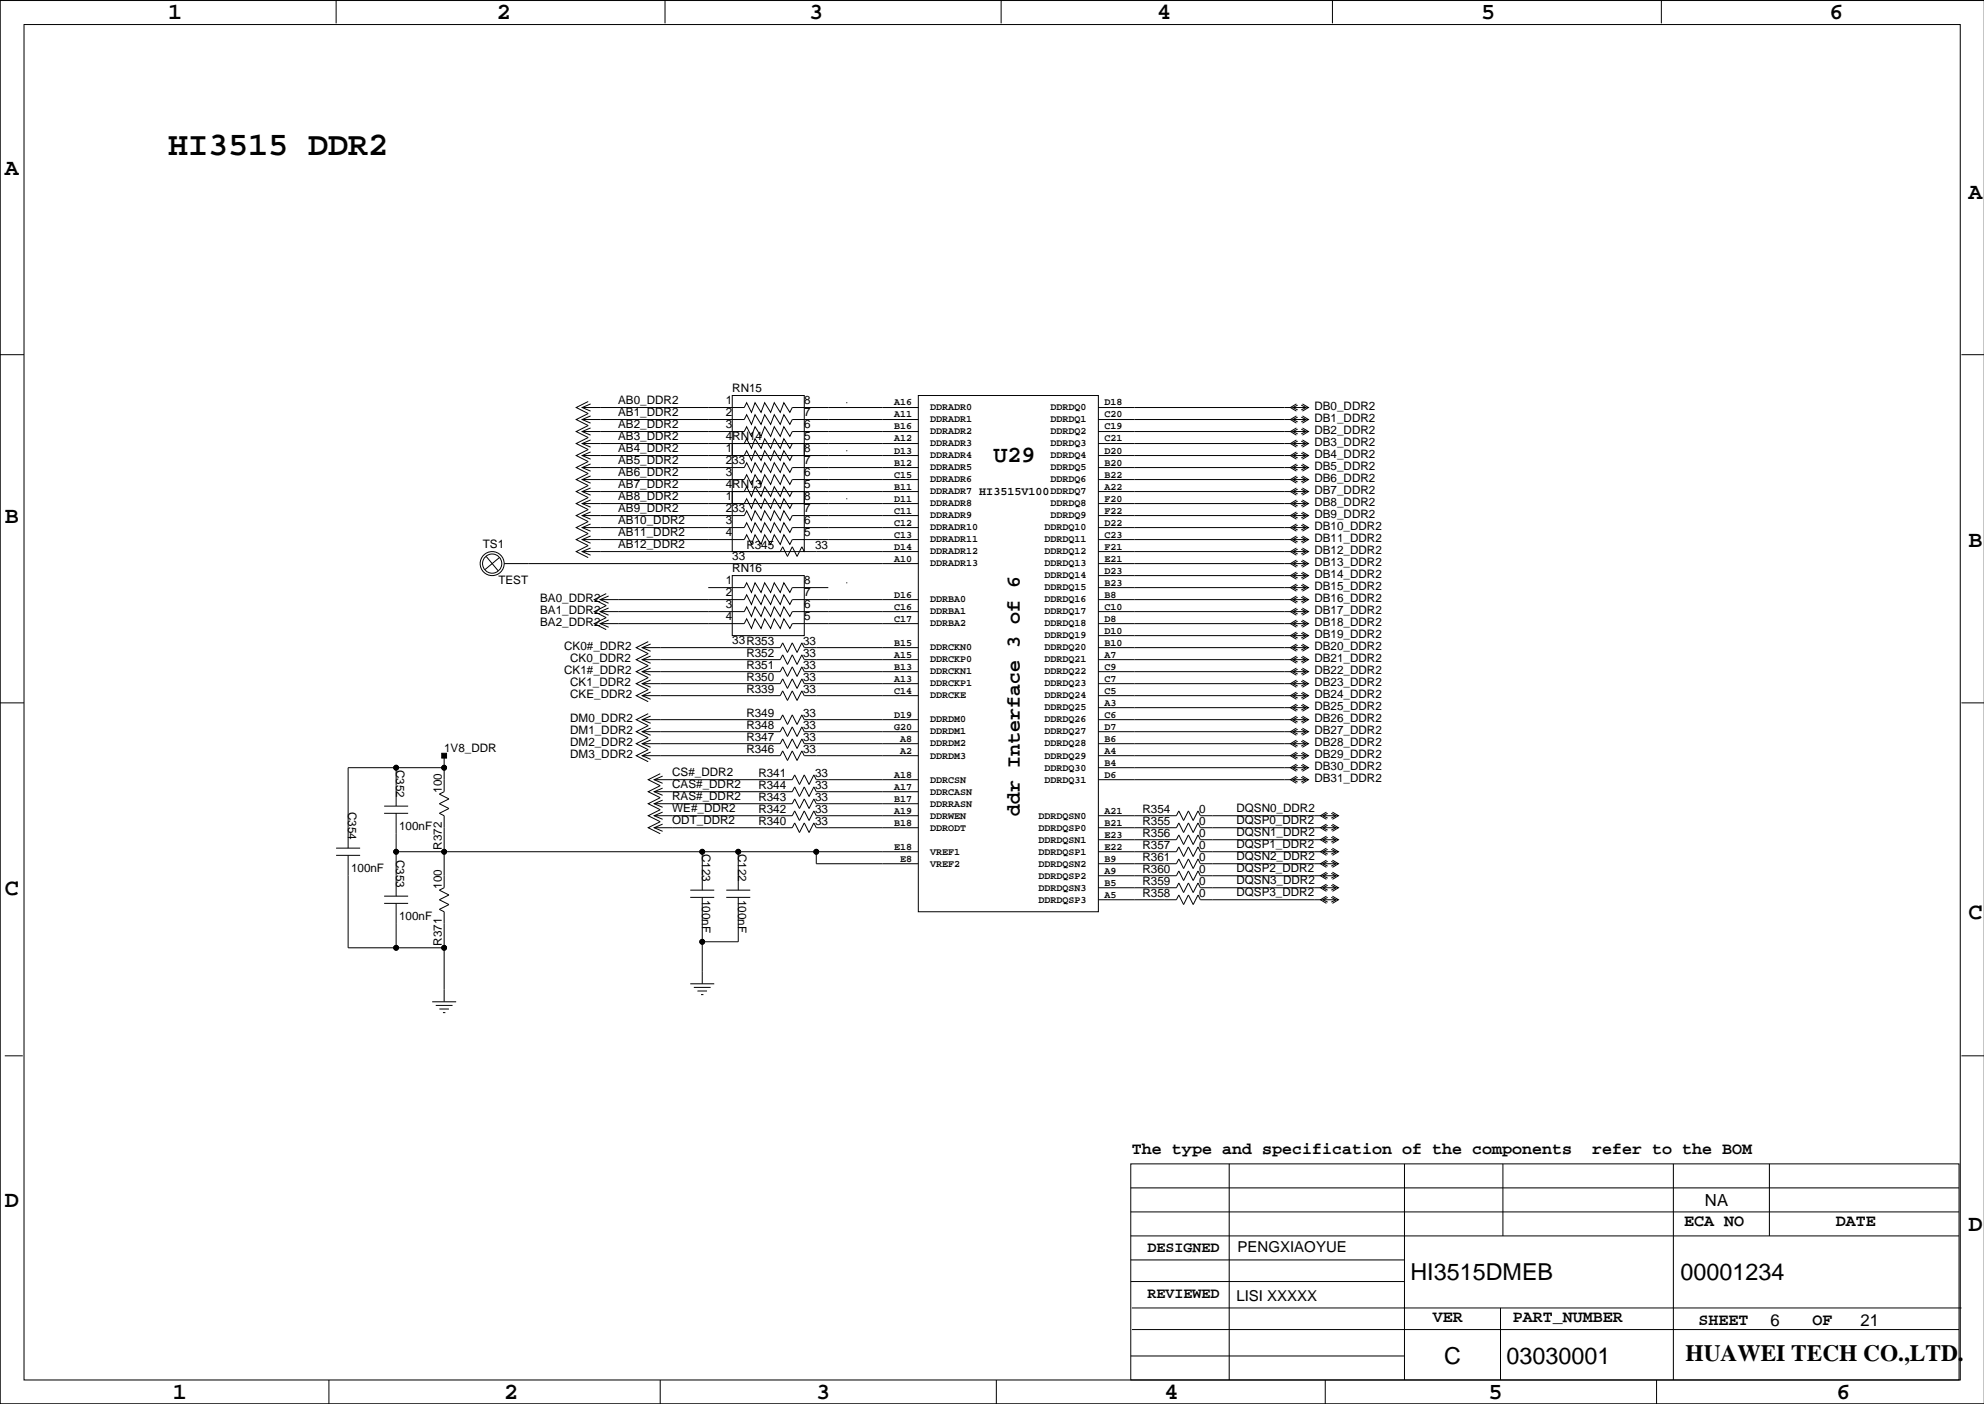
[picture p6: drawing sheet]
<svg xmlns="http://www.w3.org/2000/svg" width="420mm" height="297mm" viewBox="0 0 420 297" stroke-linecap="round" stroke-linejoin="round" font-family="sans-serif">
<g fill="none" stroke="#000" stroke-width=".21">
<path d="M0 -.1v297.1M71.1 0v4.9M140.7 0v4.9M211.8 0v4.9M281.9 0v4.9M351.5 0v4.9M5.1 5.2h409.7v286.8h-409.7zM419.9 .1h-419.9v296.9M0 75h5.1M415 75h4.9M123.2 93.8h34.3l.5-1 1 2.1 .8-2.1 1.2 2.1 .8-2.1 1.3 2.1 .7-2.1 1.3 2.1 .8-2.1 1.2 2.1 .5-1.1h26.7M123.2 91.3h34.3l.5-1 1 2 .8-2 1.2 2 .8-2 1.3 2 .7-2 1.3 2 .8-2 1.2 2 .5-1h26.7"/>
<path d="M123.2 88.8h34.3l.5-1.1 1 2.1 .8-2.1 1.2 2.1 .8-2.1 1.3 2.1 .7-2.1 1.3 2.1 .8-2.1 1.2 2.1 .5-1h26.7M123.2 86.2h34.3l.5-1 1 2 .8-2 1.2 2 .8-2 1.3 2 .7-2 1.3 2 .8-2 1.2 2 .5-1h26.7M123.2 98.9h34.3l.5-1 1 2 .8-2 1.2 2 .8-2 1.3 2 .7-2 1.3 2 .8-2 1.2 2 .5-1h26.7M123.2 96.4h34.3l.5-1 1 2 .8-2 1.2 2 .8-2 1.3 2 .7-2 1.3 2 .8-2 1.2 2 .5-1h26.7M124.5 84.9l-2.6 1.3 2.6 1.3-2.6 1.3 2.6 1.2-2.6 1.3 2.6 1.3-2.6 1.2 2.6 1.3-2.6 1.3 2.6 1.2-2.6 1.3 2.6 1.3-2.6 1.3 2.6 1.2-2.6 1.3 2.6 1.3-2.6 1.2 2.6 1.3-2.6 1.3 2.6 1.2-2.6 1.3 2.6 1.3-2.6 1.3 2.6 1.2-2.6 1.3 2.6 1.3M125 85.5l-1.8 .7 1.8 .8M125 88l-1.8 .8 1.8 .7M125 90.5l-1.8 .8 1.8 .8M125 93.1l-1.8 .7 1.8 .8M125 98.2l-1.8 .7 1.8 .8M125 95.6l-1.8 .8 1.8 .7M154.9 83.7h15.3v12.7h-15.3z"/>
<path d="M154.9 93.8h15.3v12.7h-15.3zM179.1 85.2h.1M179.1 95.4h.1M194.3 83.7h38.1v109.2h-38.1zM232.4 86.2h40.6M232.4 88.8h40.6M232.4 91.3h40.6M232.4 93.8h40.6M232.4 96.4h40.6M232.4 98.9h40.6M273.6 86.2h2.8M273.6 88.8h2.8"/>
<path d="M273.6 91.3h2.8M273.6 93.8h2.8M273.6 96.4h2.8M273.6 98.9h2.8M274.3 85.5l-1.3 .7 1.3 .8M274.3 88l-1.3 .8 1.3 .7M274.3 90.5l-1.3 .8 1.3 .8M274.3 93.1l-1.3 .7 1.3 .8M274.3 95.6l-1.3 .8 1.3 .7M274.3 98.2l-1.3 .7 1.3 .8M274.6 85.7l-1 .5 1 .5M274.6 88.3l-1 .5 1 .5"/>
<path d="M274.6 90.8l-1 .5 1 .5M274.6 93.3l-1 .5 1 .5M274.6 95.9l-1 .5 1 .5M274.6 98.4l-1 .5 1 .5M275.3 85.7l1.1 .5-1.1 .5M275.3 88.3l1.1 .5-1.1 .5M275.3 90.8l1.1 .5-1.1 .5M275.3 93.3l1.1 .5-1.1 .5M275.3 95.9l1.1 .5-1.1 .5M275.3 98.4l1.1 .5-1.1 .5M275.6 85.5l1.3 .7-1.3 .8M275.6 88l1.3 .8-1.3 .7"/>
<path d="M275.6 90.5l1.3 .8-1.3 .8M275.6 93.1l1.3 .7-1.3 .8M275.6 95.6l1.3 .8-1.3 .7M275.6 98.2l1.3 .7-1.3 .8M102.9 117.7l2.5 3.1M105.7 118l-3.1 2.5M106.7 116.7h.1M106.7 119.2h87.6M123.2 114.2h34.3l.5-1.1 1 2.1 .8-2.1 1.2 2.1 .8-2.1 1.3 2.1 .7-2.1 1.3 2.1 .8-2.1 1.2 2.1 .5-1h26.7M123.2 111.6h34.3l.5-1 1 2 .8-2 1.2 2 .8-2 1.3 2 .7-2 1.3 2 .8-2 1.2 2 .5-1h26.7M123.2 109.1h34.3l.5-1 1 2 .8-2 1.2 2 .8-2 1.3 2 .7-2 1.3 2 .8-2 1.2 2 .5-1h26.7M123.2 106.5h34.3l.5-1 1 2.1 .8-2.1 1.2 2.1 .8-2.1 1.3 2.1 .7-2.1 1.3 2.1 .8-2.1 1.2 2.1 .5-1.1h26.7"/>
<path d="M123.2 104h34.3l.5-1 1 2 .8-2 1.2 2 .8-2 1.3 2 .7-2 1.3 2 .8-2 1.2 2 .5-1h26.7M123.2 101.5h34.3l.5-1.1 1 2.1 .8-2.1 1.2 2.1 .8-2.1 1.3 2.1 .7-2.1 1.3 2.1 .8-2.1 1.2 2.1 .5-1h26.7M123.2 116.7h41.9l.5-1 1 2 1-2 1.1 2 1-2 .5 1h24.1M125 115.9l-1.8 .8 1.8 .8M125 113.4l-1.8 .8 1.8 .7M125 100.7l-1.8 .8 1.8 .7M125 108.3l-1.8 .8 1.8 .7M125 105.8l-1.8 .7 1.8 .8M125 103.2l-1.8 .8 1.8 .8M125 110.9l-1.8 .7 1.8 .8M154.9 104h15.3v12.7h-15.3zM179.1 105.5h.1"/>
<path d="M232.4 101.5h40.6M232.4 104h40.6M232.4 106.5h40.6M232.4 109.1h40.6M232.4 111.6h40.6M232.4 114.2h40.6M232.4 116.7h40.6M232.4 119.2h40.6M273.6 101.5h2.8M273.6 104h2.8M273.6 106.5h2.8M273.6 109.1h2.8"/>
<path d="M273.6 111.6h2.8M273.6 114.2h2.8M273.6 116.7h2.8M273.6 119.2h2.8M274.3 108.3l-1.3 .8 1.3 .7M274.3 105.8l-1.3 .7 1.3 .8M274.3 103.2l-1.3 .8 1.3 .8M274.3 100.7l-1.3 .8 1.3 .7M274.3 118.5l-1.3 .7 1.3 .8M274.3 115.9l-1.3 .8 1.3 .8M274.3 113.4l-1.3 .8 1.3 .7M274.3 110.9l-1.3 .7 1.3 .8"/>
<path d="M274.6 108.6l-1 .5 1 .5M274.6 106l-1 .5 1 .5M274.6 103.5l-1 .5 1 .5M274.6 101l-1 .5 1 .5M274.6 118.7l-1 .5 1 .5M274.6 116.2l-1 .5 1 .5M274.6 113.7l-1 .5 1 .5M274.6 111.1l-1 .5 1 .5M275.3 108.6l1.1 .5-1.1 .5M275.3 106l1.1 .5-1.1 .5M275.3 103.5l1.1 .5-1.1 .5M275.3 101l1.1 .5-1.1 .5"/>
<path d="M275.3 118.7l1.1 .5-1.1 .5M275.3 116.2l1.1 .5-1.1 .5M275.3 113.7l1.1 .5-1.1 .5M275.3 111.1l1.1 .5-1.1 .5M275.6 108.3l1.3 .8-1.3 .7M275.6 105.8l1.3 .7-1.3 .8M275.6 103.2l1.3 .8-1.3 .8M275.6 100.7l1.3 .8-1.3 .7M275.6 118.5l1.3 .7-1.3 .8M275.6 115.9l1.3 .8-1.3 .8M275.6 113.4l1.3 .8-1.3 .7M275.6 110.9l1.3 .7-1.3 .8"/>
<path d="M127 131.9h30.5l.5-1 1 2.1 .8-2.1 1.2 2.1 .8-2.1 1.3 2.1 .7-2.1 1.3 2.1 .8-2.1 1.2 2.1 .5-1.1h26.7M127 129.4h30.5l.5-1 1 2 .8-2 1.2 2 .8-2 1.3 2 .7-2 1.3 2 .8-2 1.2 2 .5-1h26.7M127 126.9h30.5l.5-1.1 1 2.1 .8-2.1 1.2 2.1 .8-2.1 1.3 2.1 .7-2.1 1.3 2.1 .8-2.1 1.2 2.1 .5-1h26.7M128.3 125.6l-2.6 1.3 2.6 1.2-2.6 1.3 2.6 1.3-2.6 1.2 2.6 1.3M128.8 126.1l-1.8 .8 1.8 .7M128.8 128.6l-1.8 .8 1.8 .8M128.8 131.2l-1.8 .7 1.8 .8M135.9 139.6h29.2l.5-1.1 1 2.1 1-2.1 1.1 2.1 1-2.1 .5 1.1h24.1M135.9 137h29.2l.5-1 1 2 1-2 1.1 2 1-2 .5 1h24.1M137.2 135.7l-2.6 1.3 2.6 1.3-2.6 1.3 2.6 1.2-2.6 1.3 2.6 1.3-2.6 1.2 2.6 1.3-2.6 1.3 2.6 1.2M137.7 136.3l-1.8 .7 1.8 .8M137.7 138.8l-1.8 .8 1.8 .7"/>
<path d="M149.9 124.3h7.6l.5-1 1 2 .8-2 1.2 2 .8-2 1.3 2 .7-2 1.3 2 .8-2 1.2 2 .5-1h7.7M154.9 121.8h15.3v12.7h-15.3zM179.1 123.3h.1M232.4 139.6h40.6M232.4 137h40.6M232.4 129.4h40.6M232.4 131.9h40.6M232.4 134.5h40.6M232.4 126.9h40.6M232.4 124.3h40.6M232.4 121.8h40.6M273.6 139.6h2.8"/>
<path d="M273.6 137h2.8M273.6 129.4h2.8M273.6 131.9h2.8M273.6 134.5h2.8M273.6 126.9h2.8M273.6 124.3h2.8M273.6 121.8h2.8M274.3 123.6l-1.3 .7 1.3 .8M274.3 126.1l-1.3 .8 1.3 .7M274.3 128.6l-1.3 .8 1.3 .8M274.3 131.2l-1.3 .7 1.3 .8M274.3 133.7l-1.3 .8 1.3 .7"/>
<path d="M274.3 121l-1.3 .8 1.3 .7M274.3 138.8l-1.3 .8 1.3 .7M274.3 136.3l-1.3 .7 1.3 .8M274.6 123.8l-1 .5 1 .5M274.6 126.4l-1 .5 1 .5M274.6 128.9l-1 .5 1 .5M274.6 131.4l-1 .5 1 .5M274.6 134l-1 .5 1 .5M274.6 121.3l-1 .5 1 .5M274.6 139.1l-1 .5 1 .5M274.6 136.5l-1 .5 1 .5M275.3 123.8l1.1 .5-1.1 .5"/>
<path d="M275.3 126.4l1.1 .5-1.1 .5M275.3 128.9l1.1 .5-1.1 .5M275.3 131.4l1.1 .5-1.1 .5M275.3 134l1.1 .5-1.1 .5M275.3 121.3l1.1 .5-1.1 .5M275.3 139.1l1.1 .5-1.1 .5M275.3 136.5l1.1 .5-1.1 .5M275.6 123.6l1.3 .7-1.3 .8M275.6 126.1l1.3 .8-1.3 .7M275.6 128.6l1.3 .8-1.3 .8M275.6 131.2l1.3 .7-1.3 .8M275.6 133.7l1.3 .8-1.3 .7"/>
<path d="M275.6 121l1.3 .8-1.3 .7M275.6 138.8l1.3 .8-1.3 .7M275.6 136.3l1.3 .7-1.3 .8M0 148.7h5.1M94 159.9v7.6l-1 .5 2 1-2 1 2 1.1-2 1 1 .5v15.2l-1 .5 2 1-2 1.1 2 1-2 1 1 .5v19M135.9 159.9h29.2l.5-1 1 2 1-2 1.1 2 1-2 .5 1h24.1M135.9 154.8h29.2l.5-1 1 2 1-2 1.1 2 1-2 .5 1h24.1M135.9 147.2h29.2l.5-1 1 2 1-2 1.1 2 1-2 .5 1h24.1M135.9 144.6h29.2l.5-1 1 2.1 1-2.1 1.1 2.1 1-2.1 .5 1h24.1M135.9 142.1h29.2l.5-1 1 2 1-2 1.1 2 1-2 .5 1h24.1M135.9 152.3h29.2l.5-1.1 1 2.1 1-2.1 1.1 2.1 1-2.1 .5 1.1h24.1M135.9 157.3h29.2l.5-1 1 2.1 1-2.1 1.1 2.1 1-2.1 .5 1h24.1"/>
<path d="M137.2 151l-2.6 1.3 2.6 1.2-2.6 1.3 2.6 1.3-2.6 1.2 2.6 1.3-2.6 1.3 2.6 1.2M137.7 143.9l-1.8 .7 1.8 .8M137.7 154l-1.8 .8 1.8 .8M137.7 151.5l-1.8 .8 1.8 .7M137.7 156.6l-1.8 .7 1.8 .8M137.7 159.1l-1.8 .8 1.8 .7M137.7 141.3l-1.8 .8 1.8 .8M137.7 146.4l-1.8 .8 1.8 .7M232.4 159.9h40.6M232.4 154.8h40.6M232.4 147.2h40.6M232.4 144.6h40.6"/>
<path d="M232.4 142.1h40.6M232.4 149.7h40.6M232.4 152.3h40.6M232.4 157.3h40.6M273.6 159.9h2.8M273.6 154.8h2.8M273.6 147.2h2.8M273.6 144.6h2.8M273.6 142.1h2.8M273.6 149.7h2.8M273.6 152.3h2.8M273.6 157.3h2.8"/>
<path d="M274.3 149l-1.3 .7 1.3 .8M274.3 151.5l-1.3 .8 1.3 .7M274.3 154l-1.3 .8 1.3 .8M274.3 156.6l-1.3 .7 1.3 .8M274.3 159.1l-1.3 .8 1.3 .7M274.3 146.4l-1.3 .8 1.3 .7M274.3 143.9l-1.3 .7 1.3 .8M274.3 141.3l-1.3 .8 1.3 .8M274.6 149.2l-1 .5 1 .5M274.6 151.8l-1 .5 1 .5M274.6 154.3l-1 .5 1 .5M274.6 156.8l-1 .5 1 .5"/>
<path d="M274.6 159.4l-1 .5 1 .5M274.6 146.7l-1 .5 1 .5M274.6 144.1l-1 .5 1 .5M274.6 141.6l-1 .5 1 .5M275.3 149.2l1.1 .5-1.1 .5M275.3 151.8l1.1 .5-1.1 .5M275.3 154.3l1.1 .5-1.1 .5M275.3 156.8l1.1 .5-1.1 .5M275.3 159.4l1.1 .5-1.1 .5M275.3 146.7l1.1 .5-1.1 .5M275.3 144.1l1.1 .5-1.1 .5M275.3 141.6l1.1 .5-1.1 .5"/>
<path d="M275.6 149l1.3 .7-1.3 .8M275.6 151.5l1.3 .8-1.3 .7M275.6 154l1.3 .8-1.3 .8M275.6 156.6l1.3 .7-1.3 .8M275.6 159.1l1.3 .8-1.3 .7M275.6 146.4l1.3 .8-1.3 .7M275.6 143.9l1.3 .7-1.3 .8M275.6 141.3l1.3 .8-1.3 .8M415 148.7h4.9M71.1 179.4h5.1M81.3 170.5h5.1M81.3 172.1h5.1"/>
<path d="M83.8 162.4v8.1M83.8 172.1v17.5M94 162.4h-20.3v17M138.4 175.1h29.2l.5-1 1.1 2 1-2 1 2 1-2 .5 1h21.6M138.4 172.6h29.2l.5-1 1.1 2 1-2 1 2 1-2 .5 1h21.6M138.4 170h29.2l.5-1 1.1 2.1 1-2.1 1 2.1 1-2.1 .5 1h21.6M138.4 167.5h29.2l.5-1 1.1 2 1-2 1 2 1-2 .5 1h21.6M138.4 165h29.2l.5-1.1 1.1 2.1 1-2.1 1 2.1 1-2.1 .5 1.1h21.6M139.7 163.7l-2.5 1.3 2.5 1.2-2.5 1.3 2.5 1.3-2.5 1.2 2.5 1.3-2.5 1.3 2.5 1.2-2.5 1.3 2.5 1.3M140.2 174.4l-1.8 .7 1.8 .8M140.2 171.8l-1.8 .8 1.8 .7M140.2 166.7l-1.8 .8 1.8 .8"/>
<path d="M140.2 164.2l-1.8 .8 1.8 .7M140.2 169.3l-1.8 .7 1.8 .8M232.4 175.1h16.5l.5-1 1 2 1.1-2 1 2 1-2 .5 1h25.4M232.4 172.6h16.5l.5-1 1 2 1.1-2 1 2 1-2 .5 1h25.4M232.4 165h40.6M232.4 162.4h40.6M232.4 177.7h16.5l.5-1.1 1 2.1 1.1-2.1 1 2.1 1-2.1 .5 1.1h25.4M273.6 165h2.8M273.6 162.4h2.8M274.3 164.2l-1.3 .8 1.3 .7M274.3 161.7l-1.3 .7 1.3 .8M274.6 164.5l-1 .5 1 .5"/>
<path d="M274.6 161.9l-1 .5 1 .5M275.3 164.5l1.1 .5-1.1 .5M275.3 161.9l1.1 .5-1.1 .5M275.6 164.2l1.3 .8-1.3 .7M275.6 161.7l1.3 .7-1.3 .8M279.9 175.1h2.8M279.9 172.6h2.8M279.9 177.7h2.8M280.7 174.4l-1.3 .7 1.3 .8M280.7 176.9l-1.3 .8 1.3 .7M280.7 179.4l-1.3 .8 1.3 .8M280.7 171.8l-1.3 .8 1.3 .7"/>
<path d="M280.9 174.6l-1 .5 1 .5M280.9 177.2l-1 .5 1 .5M280.9 179.7l-1 .5 1 .5M280.9 172.1l-1 .5 1 .5M281.7 174.6l1 .5-1 .5M281.7 177.2l1 .5-1 .5M281.7 179.7l1 .5-1 .5M281.7 172.1l1 .5-1 .5M281.9 174.4l1.3 .7-1.3 .8M281.9 176.9l1.3 .8-1.3 .7M281.9 179.4l1.3 .8-1.3 .8M281.9 171.8l1.3 .8-1.3 .7"/>
<path d="M71.1 181h5.1M73.7 181v19.5h20.3M81.3 189.6h5.1M81.3 191.1h5.1M83.8 191.1v9.4M83.8 180.2h110.5M146 188.3h5.1M146 189.9h5.1M148.6 180.2v8.1M148.6 189.9v18.2M153.7 188.3h5M153.7 189.9h5"/>
<path d="M156.2 180.2v8.1M156.2 189.9v9.3h-7.6M172.7 180.2v2.5h21.6M232.4 180.2h16.5l.5-1 1 2 1.1-2 1 2 1-2 .5 1h25.4M232.4 182.7h16.5l.5-1 1 2.1 1.1-2.1 1 2.1 1-2.1 .5 1h25.4M232.4 187.8h16.5l.5-1 1 2 1.1-2 1 2 1-2 .5 1h25.4M232.4 190.4h16.5l.5-1.1 1 2.1 1.1-2.1 1 2.1 1-2.1 .5 1.1h25.4M232.4 185.3h16.5l.5-1 1 2 1.1-2 1 2 1-2 .5 1h25.4M279.9 180.2h2.8M279.9 182.7h2.8M279.9 187.8h2.8M279.9 190.4h2.8"/>
<path d="M279.9 185.3h2.8M280.7 182l-1.3 .7 1.3 .8M280.7 184.5l-1.3 .8 1.3 .7M280.7 187.1l-1.3 .7 1.3 .8M280.7 189.6l-1.3 .8 1.3 .7M280.9 182.2l-1 .5 1 .5M280.9 184.8l-1 .5 1 .5M280.9 187.3l-1 .5 1 .5M280.9 189.9l-1 .5 1 .5M281.7 182.2l1 .5-1 .5M281.7 184.8l1 .5-1 .5M281.7 187.3l1 .5-1 .5"/>
<path d="M281.7 189.9l1 .5-1 .5M281.9 182l1.3 .7-1.3 .8M281.9 184.5l1.3 .8-1.3 .7M281.9 187.1l1.3 .7-1.3 .8M281.9 189.6l1.3 .8-1.3 .7M91.4 211.9h5.1M92.2 212.7h3.6M93 213.5h2M93.7 214.2h.5M146 208.1h5.1M146.8 208.9h3.6M147.6 209.7h2"/>
<path d="M148.3 210.4h.5M1 223.4h3.8M415 223.4h4.9M239.3 246.2h175.2v45.8h-175.2zM239.3 251.3h175.2M239.3 256.4h175.2M260.1 246.2v45.8M297.2 246.2v45.8M318 246.2v15.3M354.1 246.2v45.8M374.4 246.2v15.3M239.3 266.6h57.9"/>
<path d="M239.3 261.5h175.2M239.3 271.1h57.9M239.5 276.7h175.5M317.5 276.7v15.3M0 297h419.9M69.6 292v5M139.7 292v5M210.8 292v5M239.3 286.9h57.9M239.5 281.3h175M280.4 292v5M350.5 292v5"/>
<path d="M383.5 287.4h.1"/>
<circle cx="104.1" cy="119.2" r="2.03"/>
<circle cx="104.1" cy="119.2" r="2.54"/>
<circle cx="83.8" cy="162.4" r=".51"/>
<circle cx="94" cy="162.4" r=".51"/>
<circle cx="83.8" cy="180.2" r=".51"/>
<circle cx="94" cy="180.2" r=".51"/>
<circle cx="148.6" cy="180.2" r=".51"/>
<circle cx="148.6" cy="199.2" r=".51"/>
<circle cx="156.2" cy="180.2" r=".51"/>
<circle cx="172.7" cy="180.2" r=".51"/>
<circle cx="83.8" cy="200.5" r=".51"/>
<circle cx="94" cy="200.5" r=".51"/>
</g>
<g fill="#000" stroke="#000" stroke-width=".21">
<path d="M93.5 159.4h1v1h-1z" fill-rule="evenodd"/>
<circle cx="83.8" cy="162.4" r=".51"/>
<circle cx="94" cy="162.4" r=".51"/>
<circle cx="83.8" cy="180.2" r=".51"/>
<circle cx="94" cy="180.2" r=".51"/>
<circle cx="148.6" cy="180.2" r=".51"/>
<circle cx="148.6" cy="199.2" r=".51"/>
<circle cx="156.2" cy="180.2" r=".51"/>
<circle cx="172.7" cy="180.2" r=".51"/>
<circle cx="83.8" cy="200.5" r=".51"/>
<circle cx="94" cy="200.5" r=".51"/>
</g>
<text font-size="7.1" x="35.6" y="32.7">HI3515 DDR2</text>
<g font-size="4.9">
<text x="35.6" y="3.9">1</text>
<text x="105.2" y="3.9">2</text>
<text x="171.2" y="3.9">3</text>
<text x="244.9" y="3.9">4</text>
<text x="313.4" y="3.9">5</text>
<text x="387.1" y="3.9">6</text>
<text x="1" y="36.9">A</text>
<text x="416.6" y="42">A</text>
<text x="210.2" y="97.8">U29</text>
<text x="1" y="110.6">B</text>
<text x="416.6" y="115.7">B</text>
<text x="1" y="189.3">C</text>
<text x="416.6" y="194.4">C</text>
<text x="1" y="255.4">D</text>
<text x="416.6" y="260.5">D</text>
<text x="298.5" y="270.9">HI3515DMEB</text>
<text x="355.6" y="270.9">00001234</text>
<text x="305.6" y="288.7">C</text>
<text x="318.8" y="288.7">03030001</text>
<text x="356.6" y="288">HUAWEI TECH CO.,LTD.</text>
<text x="36.6" y="296">1</text>
<text x="106.7" y="296">2</text>
<text x="172.7" y="296">3</text>
<text x="246.4" y="296">4</text>
<text x="315" y="296">5</text>
<text x="388.6" y="296">6</text>
</g>
<text font-size="4.2" x="215.8" y="172.6" transform="rotate(-90 215.8 172.6)">ddr Interface 3 of 6</text>
<g font-size="3.5">
<text x="239.5" y="244.2">The type and specification of the components</text>
<text x="336.9" y="244.2">refer to the BOM</text>
<text x="360.8" y="255.1">NA</text>
<text x="356.4" y="259.4">ECA NO</text>
<text x="388.5" y="259.4">DATE</text>
<text x="303.1" y="279.7">VER</text>
<text x="320.1" y="279.7">PART_NUMBER</text>
<text x="359.4" y="280.3">SHEET</text>
<text x="374.6" y="280.5">6</text>
<text x="383.5" y="280.3">OF</text>
<text x="393.7" y="280.5">21</text>
</g>
<g font-size="3.2">
<text x="242.8" y="264.9">DESIGNED</text>
<text x="261.9" y="264.9">PENGXIAOYUE</text>
<text x="242.8" y="274.5">REVIEWED</text>
<text x="261.6" y="275.3">LISI XXXXX</text>
</g>
<g font-size="2.5">
<text x="154.9" y="82.9">RN15</text>
<text x="130.8" y="85.5">AB0_DDR2</text>
<text x="130.8" y="88">AB1_DDR2</text>
<text x="153.6" y="88">2</text>
<text x="153.6" y="85.5">1</text>
<text x="170.2" y="85.5">8</text>
<text x="170.2" y="88">7</text>
<text x="278.1" y="89.3">DB1_DDR2</text>
<text x="278.1" y="86.8">DB0_DDR2</text>
<text x="130.8" y="95.6">AB4_DDR2</text>
<text x="130.8" y="93.1">AB3_DDR2</text>
<text x="130.8" y="90.6">AB2_DDR2</text>
<text x="153.6" y="95.6">1</text>
<text x="153.6" y="93.1">4</text>
<text x="153.6" y="90.6">3</text>
<text x="154.9" y="93.1">RN14</text>
<text x="170.2" y="95.6">8</text>
<text x="170.2" y="90.6">6</text>
<text x="170.2" y="93.1">5</text>
<text x="278.1" y="94.4">DB3_DDR2</text>
<text x="278.1" y="91.8">DB2_DDR2</text>
<text x="130.8" y="100.7">AB6_DDR2</text>
<text x="130.8" y="98.2">AB5_DDR2</text>
<text x="153.6" y="100.7">3</text>
<text x="153.6" y="98.2">2</text>
<text x="154.9" y="98.2">33</text>
<text x="170.2" y="98.2">7</text>
<text x="170.2" y="100.7">6</text>
<text x="278.1" y="102">DB6_DDR2</text>
<text x="278.1" y="99.5">DB5_DDR2</text>
<text x="278.1" y="96.9">DB4_DDR2</text>
<text x="130.8" y="105.8">AB8_DDR2</text>
<text x="130.8" y="103.3">AB7_DDR2</text>
<text x="153.6" y="103.3">4</text>
<text x="153.6" y="105.8">1</text>
<text x="154.9" y="103.3">RN13</text>
<text x="170.2" y="103.3">5</text>
<text x="170.2" y="105.8">8</text>
<text x="207.2" y="104.7">HI3515V100</text>
<text x="278.1" y="107.1">DB8_DDR2</text>
<text x="278.1" y="104.5">DB7_DDR2</text>
<text x="130.8" y="113.4">AB11_DDR2</text>
<text x="130.8" y="110.9">AB10_DDR2</text>
<text x="130.8" y="108.3">AB9_DDR2</text>
<text x="153.6" y="113.4">4</text>
<text x="153.6" y="110.9">3</text>
<text x="153.6" y="108.3">2</text>
<text x="154.9" y="108.3">33</text>
<text x="170.2" y="108.3">7</text>
<text x="170.2" y="110.9">6</text>
<text x="170.2" y="113.4">5</text>
<text x="278.1" y="112.2">DB10_DDR2</text>
<text x="278.1" y="109.6">DB9_DDR2</text>
<text x="102.2" y="116">TS1</text>
<text x="130.8" y="116">AB12_DDR2</text>
<text x="154.9" y="118.5">33</text>
<text x="157.9" y="116.2">R345</text>
<text x="172.5" y="116.2">33</text>
<text x="278.1" y="114.7">DB11_DDR2</text>
<text x="278.1" y="117.2">DB12_DDR2</text>
<text x="278.1" y="119.8">DB13_DDR2</text>
<text x="105.4" y="123.6">TEST</text>
<text x="153.6" y="123.6">1</text>
<text x="154.9" y="121">RN16</text>
<text x="170.2" y="123.6">8</text>
<text x="278.1" y="122.3">DB14_DDR2</text>
<text x="278.1" y="124.9">DB15_DDR2</text>
<text x="114.3" y="127.4">BA0_DDR2</text>
<text x="114.3" y="129.9">BA1_DDR2</text>
<text x="153.6" y="131.2">4</text>
<text x="153.6" y="128.7">3</text>
<text x="153.6" y="126.1">2</text>
<text x="170.2" y="126.1">7</text>
<text x="170.2" y="128.7">6</text>
<text x="170.2" y="131.2">5</text>
<text x="278.1" y="127.4">DB16_DDR2</text>
<text x="278.1" y="129.9">DB17_DDR2</text>
<text x="114.3" y="132.5">BA2_DDR2</text>
<text x="119.4" y="137.6">CK0#_DDR2</text>
<text x="154.9" y="136.3">33R353</text>
<text x="169.9" y="136.5">33</text>
<text x="278.1" y="132.5">DB18_DDR2</text>
<text x="278.1" y="135">DB19_DDR2</text>
<text x="278.1" y="137.6">DB20_DDR2</text>
<text x="119.4" y="142.6">CK1#_DDR2</text>
<text x="120.6" y="140.1">CK0_DDR2</text>
<text x="157.9" y="139.1">R352</text>
<text x="157.9" y="141.6">R351</text>
<text x="169.9" y="139.1">33</text>
<text x="169.9" y="141.6">33</text>
<text x="278.1" y="142.6">DB22_DDR2</text>
<text x="278.1" y="140.1">DB21_DDR2</text>
<text x="120.6" y="147.7">CKE_DDR2</text>
<text x="120.6" y="145.2">CK1_DDR2</text>
<text x="157.9" y="144.2">R350</text>
<text x="157.9" y="146.7">R339</text>
<text x="169.9" y="144.2">33</text>
<text x="169.9" y="146.7">33</text>
<text x="278.1" y="147.7">DB24_DDR2</text>
<text x="278.1" y="145.2">DB23_DDR2</text>
<text x="120.6" y="155.3">DM1_DDR2</text>
<text x="120.6" y="152.8">DM0_DDR2</text>
<text x="157.9" y="154.3">R348</text>
<text x="157.9" y="151.8">R349</text>
<text x="169.9" y="154.3">33</text>
<text x="169.9" y="151.8">33</text>
<text x="278.1" y="155.3">DB27_DDR2</text>
<text x="278.1" y="152.8">DB26_DDR2</text>
<text x="278.1" y="150.3">DB25_DDR2</text>
<text x="94" y="159.1">1V8_DDR</text>
<text x="120.6" y="160.4">DM3_DDR2</text>
<text x="120.6" y="157.9">DM2_DDR2</text>
<text x="157.9" y="159.4">R346</text>
<text x="157.9" y="156.9">R347</text>
<text x="169.9" y="159.4">33</text>
<text x="169.9" y="156.9">33</text>
<text x="278.1" y="160.4">DB29_DDR2</text>
<text x="278.1" y="157.9">DB28_DDR2</text>
<text x="83.8" y="162.9" transform="rotate(90 83.8 162.9)">C352</text>
<text x="93.5" y="167.8" transform="rotate(-90 93.5 167.8)">100</text>
<text x="142.2" y="166.8">CAS#_DDR2</text>
<text x="142.2" y="164.2">CS#_DDR2</text>
<text x="160.5" y="167">R344</text>
<text x="160.5" y="164.5">R341</text>
<text x="172.5" y="167">33</text>
<text x="172.5" y="164.5">33</text>
<text x="278.1" y="165.5">DB31_DDR2</text>
<text x="278.1" y="163">DB30_DDR2</text>
<text x="73.7" y="171.8" transform="rotate(90 73.7 171.8)">C354</text>
<text x="142.2" y="171.8">WE#_DDR2</text>
<text x="142.2" y="169.3">RAS#_DDR2</text>
<text x="160.5" y="169.6">R343</text>
<text x="160.5" y="172.1">R342</text>
<text x="172.5" y="169.6">33</text>
<text x="172.5" y="172.1">33</text>
<text x="241.7" y="172.1">R354</text>
<text x="253.7" y="172.1">0</text>
<text x="261.6" y="171.8">DQSN0_DDR2</text>
<text x="84.4" y="175.6">100nF</text>
<text x="93.5" y="179.8" transform="rotate(-90 93.5 179.8)">R372</text>
<text x="142.2" y="174.4">ODT_DDR2</text>
<text x="160.5" y="174.6">R340</text>
<text x="172.5" y="174.6">33</text>
<text x="241.7" y="179.7">R357</text>
<text x="241.7" y="177.2">R356</text>
<text x="241.7" y="174.6">R355</text>
<text x="253.7" y="179.7">0</text>
<text x="253.7" y="177.2">0</text>
<text x="253.7" y="174.6">0</text>
<text x="261.6" y="179.5">DQSP1_DDR2</text>
<text x="261.6" y="176.9">DQSN1_DDR2</text>
<text x="261.6" y="174.4">DQSP0_DDR2</text>
<text x="74.3" y="184.5">100nF</text>
<text x="83.8" y="181.9" transform="rotate(90 83.8 181.9)">C353</text>
<text x="148.6" y="180.6" transform="rotate(90 148.6 180.6)">C123</text>
<text x="156.2" y="180.6" transform="rotate(90 156.2 180.6)">C122</text>
<text x="241.7" y="182.3">R361</text>
<text x="241.7" y="184.8">R360</text>
<text x="253.7" y="182.3">0</text>
<text x="253.7" y="184.8">0</text>
<text x="261.6" y="184.5">DQSP2_DDR2</text>
<text x="261.6" y="182">DQSN2_DDR2</text>
<text x="93.5" y="188.1" transform="rotate(-90 93.5 188.1)">100</text>
<text x="148.6" y="190.4" transform="rotate(90 148.6 190.4)">100nF</text>
<text x="156.2" y="190.4" transform="rotate(90 156.2 190.4)">100nF</text>
<text x="241.7" y="189.9">R358</text>
<text x="241.7" y="187.3">R359</text>
<text x="253.7" y="189.9">0</text>
<text x="253.7" y="187.3">0</text>
<text x="261.6" y="189.6">DQSP3_DDR2</text>
<text x="261.6" y="187.1">DQSN3_DDR2</text>
<text x="84.4" y="194.7">100nF</text>
<text x="93.5" y="200.1" transform="rotate(-90 93.5 200.1)">R371</text>
</g>
<g font-size="2.1">
<text x="189.2" y="85.8">A16</text>
<text x="189.2" y="88.3">A11</text>
<text x="196.8" y="86.8">DDRADR0</text>
<text x="196.8" y="89.4">DDRADR1</text>
<text x="222.3" y="86.8">DDRDQ0</text>
<text x="222.3" y="89.4">DDRDQ1</text>
<text x="233.7" y="85.8">D18</text>
<text x="233.7" y="88.3">C20</text>
<text x="189.2" y="90.9">B16</text>
<text x="189.2" y="93.4">A12</text>
<text x="189.2" y="95.9">D13</text>
<text x="196.8" y="91.9">DDRADR2</text>
<text x="196.8" y="94.4">DDRADR3</text>
<text x="222.3" y="91.9">DDRDQ2</text>
<text x="222.3" y="94.4">DDRDQ3</text>
<text x="233.7" y="90.9">C19</text>
<text x="233.7" y="93.4">C21</text>
<text x="233.7" y="95.9">D20</text>
<text x="189.2" y="98.5">B12</text>
<text x="189.2" y="101">C15</text>
<text x="196.8" y="97">DDRADR4</text>
<text x="196.8" y="99.5">DDRADR5</text>
<text x="222.3" y="97">DDRDQ4</text>
<text x="222.3" y="99.5">DDRDQ5</text>
<text x="233.7" y="98.5">B20</text>
<text x="233.7" y="101">B22</text>
<text x="189.2" y="103.6">B11</text>
<text x="189.2" y="106.1">D11</text>
<text x="196.8" y="102.1">DDRADR6</text>
<text x="196.8" y="104.6">DDRADR7</text>
<text x="196.8" y="107.1">DDRADR8</text>
<text x="222.3" y="102.1">DDRDQ6</text>
<text x="222.3" y="104.6">DDRDQ7</text>
<text x="222.3" y="107.1">DDRDQ8</text>
<text x="233.7" y="103.6">A22</text>
<text x="233.7" y="106.1">F20</text>
<text x="189.2" y="108.6">C11</text>
<text x="189.2" y="111.2">C12</text>
<text x="189.2" y="113.7">C13</text>
<text x="196.8" y="109.7">DDRADR9</text>
<text x="196.8" y="112.2">DDRADR10</text>
<text x="221" y="112.2">DDRDQ10</text>
<text x="222.3" y="109.7">DDRDQ9</text>
<text x="233.7" y="108.6">F22</text>
<text x="233.7" y="111.2">D22</text>
<text x="233.7" y="113.7">C23</text>
<text x="189.2" y="116.3">D14</text>
<text x="189.2" y="118.8">A10</text>
<text x="196.8" y="114.8">DDRADR11</text>
<text x="196.8" y="117.3">DDRADR12</text>
<text x="196.8" y="119.8">DDRADR13</text>
<text x="221" y="114.8">DDRDQ11</text>
<text x="221" y="117.3">DDRDQ12</text>
<text x="221" y="119.8">DDRDQ13</text>
<text x="233.7" y="116.3">F21</text>
<text x="233.7" y="118.8">E21</text>
<text x="221" y="122.4">DDRDQ14</text>
<text x="221" y="124.9">DDRDQ15</text>
<text x="233.7" y="121.3">D23</text>
<text x="233.7" y="123.9">B23</text>
<text x="189.2" y="126.4">D16</text>
<text x="189.2" y="129">C16</text>
<text x="189.2" y="131.5">C17</text>
<text x="196.8" y="127.5">DDRBA0</text>
<text x="196.8" y="130">DDRBA1</text>
<text x="221" y="127.5">DDRDQ16</text>
<text x="221" y="130">DDRDQ17</text>
<text x="233.7" y="126.4">B8</text>
<text x="233.7" y="129">C10</text>
<text x="233.7" y="131.5">D8</text>
<text x="189.2" y="136.6">B15</text>
<text x="196.8" y="132.5">DDRBA2</text>
<text x="196.8" y="137.6">DDRCKN0</text>
<text x="221" y="132.5">DDRDQ18</text>
<text x="221" y="135.1">DDRDQ19</text>
<text x="221" y="137.6">DDRDQ20</text>
<text x="233.7" y="134">D10</text>
<text x="233.7" y="136.6">B10</text>
<text x="189.2" y="139.1">A15</text>
<text x="189.2" y="141.7">B13</text>
<text x="196.8" y="140.2">DDRCKP0</text>
<text x="196.8" y="142.7">DDRCKN1</text>
<text x="221" y="140.2">DDRDQ21</text>
<text x="221" y="142.7">DDRDQ22</text>
<text x="233.7" y="139.1">A7</text>
<text x="233.7" y="141.7">C9</text>
<text x="189.2" y="144.2">A13</text>
<text x="189.2" y="146.7">C14</text>
<text x="196.8" y="145.2">DDRCKP1</text>
<text x="196.8" y="147.8">DDRCKE</text>
<text x="221" y="145.2">DDRDQ23</text>
<text x="221" y="147.8">DDRDQ24</text>
<text x="233.7" y="144.2">C7</text>
<text x="233.7" y="146.7">C5</text>
<text x="233.7" y="149.3">A3</text>
<text x="189.2" y="151.8">D19</text>
<text x="189.2" y="154.4">G20</text>
<text x="196.8" y="152.9">DDRDM0</text>
<text x="196.8" y="155.4">DDRDM1</text>
<text x="221" y="150.3">DDRDQ25</text>
<text x="221" y="155.4">DDRDQ27</text>
<text x="221" y="152.9">DDRDQ26</text>
<text x="233.7" y="154.4">D7</text>
<text x="233.7" y="151.8">C6</text>
<text x="190.5" y="156.9">A8</text>
<text x="190.5" y="159.4">A2</text>
<text x="196.8" y="157.9">DDRDM2</text>
<text x="196.8" y="160.5">DDRDM3</text>
<text x="221" y="157.9">DDRDQ28</text>
<text x="221" y="160.5">DDRDQ29</text>
<text x="233.7" y="156.9">B6</text>
<text x="233.7" y="159.4">A4</text>
<text x="233.7" y="162">B4</text>
<text x="189.2" y="164.5">A18</text>
<text x="189.2" y="167.1">A17</text>
<text x="196.8" y="165.6">DDRCSN</text>
<text x="221" y="163">DDRDQ30</text>
<text x="221" y="165.6">DDRDQ31</text>
<text x="233.7" y="164.5">D6</text>
<text x="189.2" y="169.6">B17</text>
<text x="189.2" y="172.1">A19</text>
<text x="196.8" y="168.1">DDRCASN</text>
<text x="196.8" y="170.6">DDRRASN</text>
<text x="196.8" y="173.2">DDRWEN</text>
<text x="219.7" y="173.2">DDRDQSN0</text>
<text x="233.7" y="172.1">A21</text>
<text x="189.2" y="179.8">E18</text>
<text x="189.2" y="174.7">B18</text>
<text x="196.8" y="175.7">DDRODT</text>
<text x="219.7" y="175.7">DDRDQSP0</text>
<text x="219.7" y="178.3">DDRDQSN1</text>
<text x="233.7" y="174.7">B21</text>
<text x="233.7" y="177.2">E23</text>
<text x="233.7" y="179.8">E22</text>
<text x="190.5" y="182.3">E8</text>
<text x="196.8" y="180.8">VREF1</text>
<text x="196.8" y="183.3">VREF2</text>
<text x="219.7" y="180.8">DDRDQSP1</text>
<text x="219.7" y="183.3">DDRDQSN2</text>
<text x="219.7" y="185.9">DDRDQSP2</text>
<text x="233.7" y="182.3">B9</text>
<text x="233.7" y="184.8">A9</text>
<text x="219.7" y="188.4">DDRDQSN3</text>
<text x="219.7" y="191">DDRDQSP3</text>
<text x="233.7" y="187.4">B5</text>
<text x="233.7" y="189.9">A5</text>
</g>
</svg>
